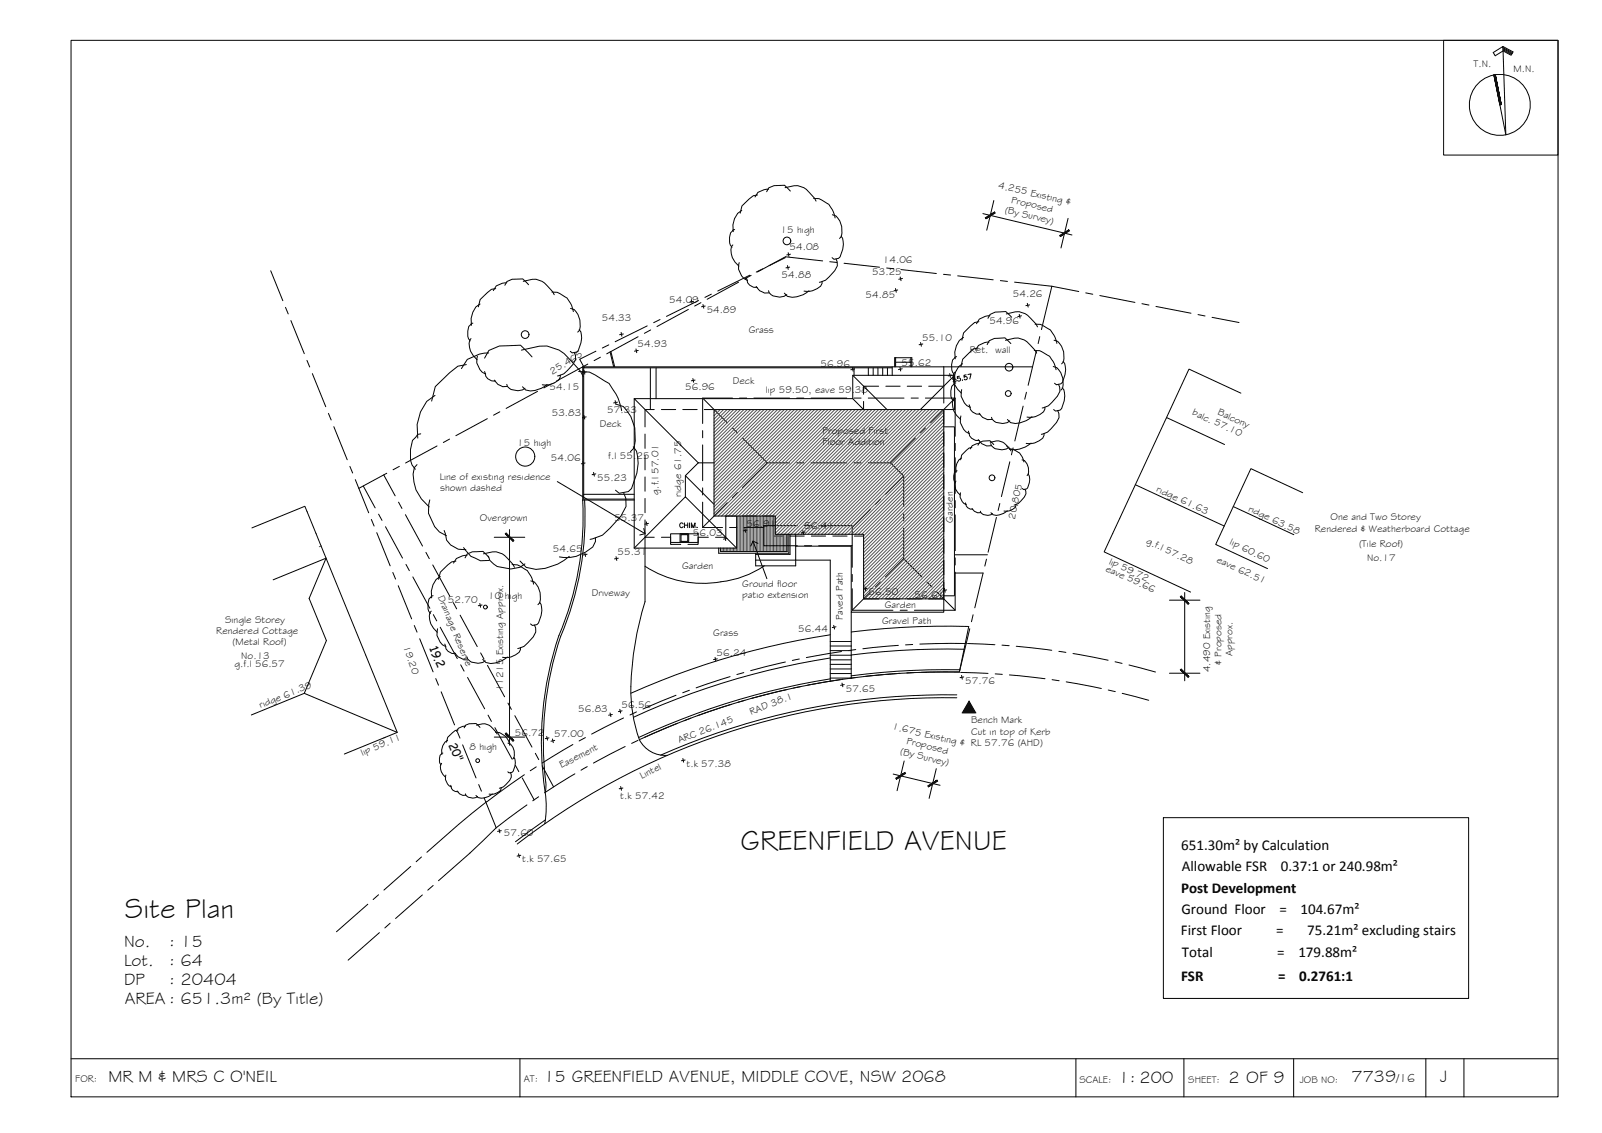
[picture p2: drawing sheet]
<svg xmlns="http://www.w3.org/2000/svg" width="420mm" height="297mm" viewBox="0 0 420 297" stroke-linecap="round" stroke-linejoin="round" font-family="sans-serif">
<!-- layer: BORDER -->
<g fill="none" stroke="#000" stroke-width=".26">
<path d="M18.6 10.6h390v277h-390zM378.6 10.6h30v30.1h-30zM392.2 19.6l1.5 7.8M394.2 12.2l2.6 1.4-.5 .9-2.1-1.2-2.1 1.3-.5-.8 2.6-1.6 .7 23.1-3.1-15.6M394.2 12.5l2.5 1.3M394.2 12.8l2.4 1.2M394.2 13.1l2.3 1.2M18.6 277.6h390M136.4 277.6v10M282.2 277.6v10M310.5 277.6v10M339.3 277.6v10"/>
<path d="M374 277.6v10M383.9 277.6v10"/>
<circle cx="393.4" cy="27.5" r="8"/>
</g>
<!-- layer: EXISTING -->
<g fill="none" stroke="#000" stroke-width=".26">
<path d="M160 92.3l.9 3.9M160.2 92.2l1 4M170.6 96.4v11M172.1 96.4v8.1M224 96.4v2M227.7 96.4v2M229 96.4v2M230.3 96.4v2M231.5 96.4v2M232.8 96.4v2M234 96.4h-80.9v34.4h13.2M234 96.2v2.2"/>
<path d="M234.6 96.2v-2.4h4.5v2.4M234.9 93.8v2.4M234.9 95h4M238.9 93.8v2.4M247.5 96.2v5.1M270.8 96.2h-118v34.9M169.2 113.8v3.8M169.2 119.4v3.8M171.6 107.4h-2.4v4.5M173.5 107.4h3.7M179.1 107.4h3.7M184.7 107.4h3.8"/>
<path d="M190.3 107.4h3.8M196 107.4h3.7M201.6 107.4h3.7M207.2 107.4h3.8M212.8 107.4h3.8M218.5 107.4h3.7M226.5 105.3v2.1h-2.4M230.4 101.3h-3.9v2.1M232.3 101.3h3.8M237.9 101.3h3.8M243.6 101.3h3.9v4.4M247.5 111.9h2.8v44.3h-2.8"/>
<path d="M247.5 107.6v3.7M247.5 113.2v3.7M247.5 118.8v3.8M152.8 131.1a79.4 79.4 0 0 1-6.2 35.5 87.5 87.5 0 0 0-3.6 41.1M152.8 131.1h13.5M153.1 129.6h13.2M153.3 131.1a79.9 79.9 0 0 1-6.3 35.7M169.2 136.3v4.6h2.4M169.2 125v3.8M169.2 130.7v3.7M175.9 139.9h7.2v2.3h-7.2zM192.9 135.3h-2.5v5.6h-2.7"/>
<path d="M194.7 135.3h3.8M200.3 135.3h2.5v5.2h2.5M247.5 124.4v3.8M247.5 130.1v3.7M247.5 135.7v3.7M169.2 140.9v16.9a76.9 76.9 0 0 0-3.6 27 39 39 0 0 0 2.1 9.1M173.5 140.9h2.4v1.8h2.6M185.8 140.9h-2.7v1.8h-2.7M200.5 148.3a29.5 29.5 0 0 1-31.3 .2M207.2 140.5h3.7M208.7 143.2h14.6v17.3h24.2v-3.5M208.7 146.8h9v31.8"/>
<path d="M212.8 140.5h3.7M218.4 140.5h3.8M224.1 140.5h2.4v4.5M226.5 152.5v4.5h3.9M226.5 146.9v3.8M232.3 157h3.8M237.9 157h3.8M247.5 152.6v4.4h-3.9M247.5 141.3v3.8M247.5 146.9v3.8M250.3 150.2h7.5M250.3 145.5h8.7"/>
<path d="M147 166.8a88.4 88.4 0 0 0-3.8 39.3l-.2 1.6M217.7 178a190.3 190.3 0 0 0-50.2 15.4M217.7 172.5a195 195 0 0 0-51.6 15.6M217.7 166.4a202.3 202.3 0 0 0-52.2 15.4M217.7 168.2h5.6M217.7 169.4h5.6M217.7 170.6h5.6M217.7 171.8h5.6M217.7 173h5.6M217.7 174.2h5.6M217.7 175.4h5.6M217.7 176.6h5.6"/>
<path d="M223.3 165.7l8.7-.9 8.8-.5 13.3-.1-2.5 12a190.6 190.6 0 0 0-83.9 17.7M223.3 160.5v17.3h-5.6M251.6 175.6h-8.1l-8.1 .4-12.1 1.2M252.8 170.2h-8.4l-8.5 .3-12.6 1.2M167.7 193.9a7.6 7.6 0 0 0 7.3 4.1M250.9 182.2a184.8 184.8 0 0 0-77.6 15.8M250.9 182.9a183.7 183.7 0 0 0-115.2 38.4M143 207.7a26.3 26.3 0 0 1-.1 8.3M143.1 214.9l-7.9 5.8"/>
</g>
<!-- layer: ROOFPLAN EXIST. -->
<g fill="none" stroke="#000" stroke-width=".26">
<path d="M223.7 98.4l8.9 9M250.4 98.4l-9 9M166.3 104.5v39.2M223.7 104.5l2.8 2.9M247.5 107.4h2.9v-9h-26.7v6.1h-57.4l16.8 16.8M321.2 116.5l-15.2-7-16.4 35.2 22.7 10.5M325.4 103.1l-13.6-6.3-5.8 12.7M66.1 138.4l13.9-5.7 15.9 39 8.3 20.3-13.9 5.7M179.8 124.7v5.6M183.1 121.3l-3.3 3.4 7.5 7.5M183.1 121.3h4.2M193.2 138.1v5.6h-26.9"/>
<path d="M297.8 127.1l23.3 10.8M323.5 132.8l15.8 7.4M341.7 129.2l-13.6-6.3-9.3 19.8 13.6 6.4M71.6 152l13.9-5.7-4.4 10.6 4.5 11.1-5.8 13.8 24.4 10.2M166.3 143.7l13.5-13.4 13.4 13.4M79.8 181.8l-13.9 5.6"/>
</g>
<!-- layer: HATCH -->
<g fill="none" stroke="#545454" stroke-width=".26">
<path d="M188 107.4l-.7 .7M188.9 107.4l-1.6 1.6M189.8 107.4l-2.5 2.5M190.7 107.4l-3.4 3.4M191.6 107.4l-4.3 4.2M192.4 107.4l-5.1 5.1M193.3 107.4l-6 6M194.2 107.4l-6.9 6.9M195.1 107.4l-7.8 7.8M196 107.4l-8.7 8.7M196.9 107.4l-9.6 9.6M197.7 107.4l-10.4 10.4"/>
<path d="M198.6 107.4l-11.3 11.3M199.5 107.4l-12.2 12.2M200.4 107.4l-13.1 13.1M201.3 107.4l-14 14M202.2 107.4l-14.9 14.9M203 107.4l-15.7 15.7M203.9 107.4l-16.6 16.6M204.8 107.4l-17.5 17.5M205.7 107.4l-18.4 18.4M206.6 107.4l-19.3 19.3M207.5 107.4l-20.2 20.2M208.4 107.4l-21.1 21.1"/>
<path d="M209.2 107.4l-21.9 21.9M210.1 107.4l-22.8 22.8M211 107.4l-23.7 23.7M211.9 107.4l-24.6 24.6M212.8 107.4l-25.5 25.5M213.6 107.4l-26.3 26.3M214.5 107.4l-27.2 27.2M215.4 107.4l-27.9 27.9M216.3 107.4l-27.9 27.9M217.2 107.4l-27.9 27.9M218.1 107.4l-28 27.9M219 107.4l-28 27.9"/>
<path d="M219.8 107.4l-27.9 27.9M220.7 107.4l-27.9 27.9M221.6 107.4l-27.9 27.9M222.5 107.4l-27.9 27.9M223.4 107.4l-27.9 27.9M224.3 107.4l-28 27.9M225.1 107.4l-27.8 27.9v9.3M226 107.4l-27.9 27.9M226.9 107.4l-27.9 27.9M227.8 107.4l-27.9 27.9M228.7 107.4l-27.9 27.9M229.6 107.4l-28 27.9"/>
<path d="M230.4 107.4l-27.9 27.9v9.3M231.3 107.4l-28 28M232.2 107.4l-28.9 28.9M233.1 107.4l-29.8 29.8M234 107.4l-30.7 30.6M234.9 107.4l-31.6 31.5M235.7 107.4l-32.4 32.4M236.6 107.4l-32.7 32.7M237.5 107.4l-32.7 32.7M238.4 107.4l-32.7 32.7M239.3 107.4l-32.7 32.7M240.2 107.4l-32.7 32.7"/>
<path d="M241.1 107.4l-32.7 32.7M241.9 107.4l-32.7 32.7M242.8 107.4l-32.7 32.7M243.7 107.4l-32.7 32.7M244.6 107.4l-32.7 32.7M245.5 107.4l-32.7 32.7M246.4 107.4l-32.7 32.7M247.2 107.4l-32.7 32.7M247.5 108l-32.1 32.1M247.5 108.9l-31.2 31.2M247.5 109.7l-30.3 30.4M247.5 110.6l-29.4 29.5"/>
<path d="M247.5 111.5l-28.5 28.6M247.5 112.4l-27.7 27.7M247.5 113.3l-26.8 26.8M247.5 114.2l-25.9 25.9M247.5 115l-25 25.1M247.5 115.9l-24.1 24.2M247.5 116.8l-23.2 23.3M247.5 117.7l-22.4 22.4M247.5 118.6l-21.5 21.5M247.5 119.5l-21 21M193.5 135.3v9.3M193.9 135.3v9.3"/>
<path d="M194.3 135.3v9.3M194.6 135.3v9.3M195 135.3v9.3M195.4 135.3v9.3M195.8 135.3v9.3M196.1 135.3v9.3M196.5 135.3v9.3M196.9 135.3v9.3M197.6 135.3v9.3M198 135.3v9.3M198.4 135.3v9.3M198.7 135.3v9.3"/>
<path d="M199.1 135.3v9.3M199.5 135.3v9.3M199.9 135.3v9.3M200.2 135.3v9.3M200.6 135.3v9.3M201 135.3v9.3M201.4 135.3v9.3M201.7 135.3v9.3M202.1 135.3v9.3M202.9 135.3v9.3M203.2 135.3v9.3M247.5 120.3l-21 21.1"/>
<path d="M247.5 121.2l-21 21.1M247.5 122.1l-21 21M247.5 123l-21 21M247.5 123.9l-21 21M247.5 124.8l-21 21M247.5 125.7l-21 21M247.5 126.5l-21 21.1M247.5 127.4l-21 21M247.5 128.3l-21 21M247.5 129.2l-21 21M247.5 130.1l-21 21M247.5 131l-21 21"/>
<path d="M247.5 131.8l-21 21.1M247.5 132.7l-21 21M247.5 133.6l-21 21M247.5 134.5l-21 21M247.5 135.4l-21 21M247.5 136.3l-20.7 20.7M247.5 137.1l-19.8 19.9M247.5 138l-19 19M247.5 138.9l-18.1 18.1M247.5 139.8l-17.2 17.2M189 143.7v.9M189.4 143.7v.9"/>
<path d="M189.7 143.7v.9M190.1 143.7v.9M190.5 143.7v.9M190.9 143.7v.9M191.2 143.7v.9M191.6 143.7v.9M192 143.7v.9M192.4 143.7v.9M192.8 143.7v.9M193.1 143.7v.9M203.6 140.1v4.5M204 140.1v4.5"/>
<path d="M204.4 140.1v4.5M204.8 140.1v4.5M205.1 140.1v4.5M205.5 140.1v4.5M205.9 140.1v4.5M206.3 140.1v4.5M247.5 140.7l-16.3 16.3M247.5 141.6l-15.4 15.4M247.5 142.4l-14.5 14.6M247.5 143.3l-13.6 13.7M247.5 144.2l-12.8 12.8M247.5 145.1l-11.9 11.9"/>
<path d="M247.5 146l-11 11M247.5 146.9l-10.1 10.1M247.5 147.8l-9.2 9.2M247.5 148.6l-8.4 8.4M247.5 149.5l-7.5 7.5M247.5 150.4l-6.6 6.6M247.5 151.3l-5.7 5.7M247.5 152.2l-4.8 4.8M247.5 153l-3.9 4M247.5 153.9l-3 3.1M247.5 154.8l-2.2 2.2M247.5 155.7l-1.3 1.3"/>
<path d="M247.5 156.6l-.4 .4"/>
</g>
<!-- layer: NEWWORK -->
<path d="M187.3 107.4h60.2v49.6h-21v-16.9h-23.2v-4.8h-16zM178.4 139.9h2.2v2.3h-2.2zM193.2 135.3v2.8M178.6 140.2h1.8v1.7h-1.8zM198.2 146.8h10.5M206.4 140.1v4.5h-17.5v-.9M206.9 140.1v4.9h-18.4v-1.3M207.2 140.1v5.2h-9M208.7 140.1v8.3h-10.5v-3.4" fill="none" stroke="#000" stroke-width=".26"/>
<!-- layer: ROOFPLAN NEW -->
<g fill="none" stroke="#000" stroke-width=".26">
<path d="M184.3 104.4l6.5 6.5M184.3 112.9v1.9M184.3 116.6v9.4M192.1 104.4h-7.8v6.6M192.1 112.2l1.3 1.3M194 104.4h1.8M194.7 114.8l6.5 6.5M197.7 104.4h9.4M209 104.4h1.8M212.7 104.4h9.4M224 104.4h1.8M227.7 104.4h9.4"/>
<path d="M239 104.4h1.8M240.1 114.8l-6.5 6.5M242.7 104.4h7.8v10M242.7 112.2l-1.3 1.3M250.5 104.4l-6.5 6.5M250.5 116.2v1.9M184.3 131.6v6.7h5.2M184.3 127.9v1.9M190.8 131.8l-6.5 6.5M191.4 138.3h1.8M193.4 129.2l-1.3 1.3M195.1 138.3h5.2"/>
<path d="M201.2 121.3l-6.5 6.5M201.2 121.3h5.9M209 121.3h1.8M209.1 137.8h-8.8v5.3h8.8M211 137.8h1.9M212.7 121.3h9.4M214.7 137.8h8.8v5.3h-8.8M224 121.3h1.8M227.7 121.3h5.9l3.4 3.5M228.3 133.5l-4.8 4.8M230.9 130.9l-1.3 1.3M237 124.8v8"/>
<path d="M237 134.7v1.9M237 138.4v8.1M237 124.8l-4.8 4.8M250.5 120v9.4M250.5 131.2v1.9M250.5 135v9.4M211 143.1h1.9M223.5 154.3v5.7h10.7M223.5 143.1v5.6M223.5 150.6v1.9M228.3 155.2l-4.8 4.8M230.9 152.6l-1.3 1.3"/>
<path d="M236.1 160h1.8M237 146.5l-4.8 4.7M237 146.5l4.8 4.7M243.1 152.6l1.3 1.3M245.8 155.2l4.7 4.8M250.5 150v10h-10.7M250.5 146.3v1.8"/>
</g>
<!-- layer: 0 -->
<path d="M146.2 126.3l23 13.6M168.8 138.5l.4 1.4-1.4 .4M197.5 141.9l3.6 9.8M198.8 142.5l-1.3-.6-.6 1.3" fill="none" stroke="#000" stroke-width=".26"/>
<!-- layer: BOUNDARY -->
<g fill="none" stroke="#000" stroke-width=".26">
<path d="M71 71l3.2 7.8M183.2 78.8l-8.4 4.1M183.8 79.3l-1.6 .9M186.6 77.1l-1.7 .9M193.7 74l-8.2 4.5M196.6 72.2l-8.4 4.1M197 72.2l-1.6 .9M200 70.5l-1.7 .8M206 67.6l-4.3 2.1M215.8 68.4l-9.8-1.1-7.3 4M217.6 68.6l1.9 .2M221.4 69l9.3 1.1"/>
<path d="M232.5 70.3l1.9 .2M236.3 70.7l9.3 1M247.4 71.9l1.9 .2M251.2 72.3l9.3 1.1M262.4 73.6l1.8 .2M266.1 74l9.8 1M275.9 75l-2.8 11.4M275.9 75l7 1.4M284.8 76.8l1.8 .3M288.4 77.5l9.3 1.8M299.5 79.6l1.8 .4M74.9 80.6l.7 1.7"/>
<path d="M76.3 84l3.5 8.7M80.5 94.5l.7 1.7M81.9 98l3.5 8.6M154.2 95.5l-8.3 4.4M156.3 92.1l-4.3 2.1 1.2 2.2M157.5 93.7l-1.7 .8M159.7 90.4l-1.7 .8M167.4 88.3l-8.3 4.5M169.7 85.4l-8.4 4.2M170.7 86.5l-1.7 .9M173.1 83.8l-1.7 .8M180.5 81.1l-8.2 4.5"/>
<path d="M271.8 91.9l-2.2 9.1M272.7 88.3l-.4 1.8M303.2 80.3l9.2 1.8M314.2 82.5l1.8 .3M317.9 83.2l7.1 1.4M86.1 108.4l.8 1.7M87.6 111.9l3.5 8.6M114.6 116.9l-8.2 4.5M117.9 115.1l-1.6 .9M127.8 109.8l-8.2 4.4M131.1 108l-1.7 .9M141 102.6l-8.3 4.5"/>
<path d="M144.3 100.8l-1.7 .9M265.7 117.4l-.4 1.8M268.3 106.5l-2.1 9.1M269.2 102.8l-.4 1.9M91.8 122.3l.7 1.7M93.2 125.7l3.5 8.7M95.3 127.4l3.1 5.8M97.4 136.2l.7 1.7M98.8 139.7l3.5 8.7M99.3 134.8l.9 1.6M100.6 124.5l3 5.5M101.1 138.1l4.5 8.2"/>
<path d="M101.4 124.1l-7.3 3.9M104.5 131.6l.9 1.7M104.7 122.3l-1.6 .9M106.3 134.9l4.5 8.3M261.3 135.7l-2.1 9.1M262.2 132l-.4 1.8M264.8 121.1l-2.2 9.1M103 150.1l.7 1.7M104.4 153.6l3.6 8.7M106.5 148l.9 1.6M108.3 151.2l4.4 8.3M111.7 144.8l.9 1.7"/>
<path d="M113.5 148.1l4.5 8.3M118.9 158l.9 1.6M257.8 150.2l-2.1 9.2M258.7 146.6l-.4 1.8M108.7 164l.7 1.7M110.1 167.5l3.5 8.6M113.7 161.1l.8 1.7M114.3 177.9l.7 1.7M115.5 164.4l4.4 8.3M120.7 161.3l4.5 8.2M120.8 174.3l.9 1.7M122.6 177.6l4.5 8.2"/>
<path d="M126.1 171.2l.8 1.6M127.9 174.4l4.4 8.3M191.5 177.4l-8.9 2.9M195.1 176.3l-1.8 .5M206 173.6l-9.1 2.2M209.6 172.8l-1.8 .4M220.7 170.8l-9.2 1.6M221.1 178.1l-9.3 1.5M224.4 170.3l-1.8 .3M224.8 177.6l-1.9 .2M235.6 169.2l-9.3 .9M236 176.5l-9.4 .9"/>
<path d="M239.4 169l-1.9 .1M239.7 176.3l-1.9 .1M252 176.3l7.1 .2M253.4 168.7l-12.2 .2M253.8 168.7l7.1 .3M254.3 164.8l-2.7 11.4-10 .1M255.2 161.2l-.4 1.8M261 176.7l1.9 .1M262.8 169.1l1.9 .2M264.7 176.9l9.4 1M266.5 169.4l9.4 1.1M275.9 178.2l1.9 .3"/>
<path d="M277.7 170.8l1.9 .2M279.6 178.8l9.2 1.7M281.4 171.3l9.2 1.8M292.4 173.5l1.9 .4M296.1 174.3l7 1.9M115.7 181.4l3.5 8.6M119.9 191.8l.7 1.7M121.3 195.3l3.5 8.7M128 187.5l.9 1.6M129.8 190.8l4.5 8.2M133.2 184.3l.9 1.7M135 187.6l4.5 8.3"/>
<path d="M140.4 197.5l.9 1.7M150.2 195.2l-8 4.8M153.5 193.4l-1.6 .9M163.5 188.2l-8.3 4.3M164 195.7l-8.4 4.4M166.9 186.6l-1.7 .8M167.3 194.1l-1.6 .8M177.3 182.3l-8.7 3.6M177.7 189.6l-8.7 3.7M180.8 181l-1.7 .6M181.2 188.3l-1.8 .6M191.8 184.7l-8.9 2.9"/>
<path d="M195.4 183.6l-1.8 .5M206.3 180.8l-9.1 2.3M210 180l-1.9 .4M290.7 180.9l1.8 .4M294.3 181.8l7 1.8M125.5 205.7l.8 1.7M127 209.2l3.1 7.8M127.6 210.2l-7.4 6-8.2 7.2M130.1 217l-6.9 6.7-8.2 7.2M135.2 200.7l.9 1.6M137 204l3.1 5.7M137.5 203.1l-9.9 7.1"/>
<path d="M138.2 211l-8.1 6M140.6 201.1l-1.5 1M141.3 208.9l-1.6 1M142.2 200.8l3 5.5M150.8 202.9l-8 4.9M154 201l-1.6 .9M96.5 237.1l-8.2 7.2M99.3 234.6l-1.4 1.2M107.7 227.2l-7 6.2M110.5 224.7l-1.4 1.2M110.8 234.6l-7.1 6.2M113.6 232.1l-1.4 1.3"/>
<path d="M99.5 244.5l-8.2 7.2M102.3 242l-1.4 1.3"/>
</g>
<!-- layer: DIMENSION -->
<path d="M257.8 56l23.3 5.6M260.7 52.6l-1.9 7.8M280.1 57.2l-1.8 7.8M133.6 138.8v56.5M129.6 140.9h8M306.7 157.3h8M310.7 155.3v23.2M306.7 176.5h8M129.6 193.2h8M237.1 199.5l-1.8 7.8M234.3 202.9l12.3 3M245.6 201.5l-1.9 7.8" fill="none" stroke="#000" stroke-width=".26"/>
<!-- layer: 0 -->
<g fill="#000" stroke="#000" stroke-width=".26">
<path d="M258.4 57.1l.2 .2 2.2-1.7zM258.6 57.3l2.2-1.7 .2 .3z"/>
<path d="M278.1 62l2.4-1.5-.2-.2zM277.9 61.7l2.4-1.4-2.2 1.7z"/>
<path d="M132.5 139.9l2 2.1 .3-.3zM132.7 139.7l2.1 2-2.3-1.8z"/>
<path d="M309.6 156.4l2 2 .2-.2zM309.6 156.4l.2-.2 2 2z"/>
<path d="M309.6 175.6l2.2 1.8-2-2zM309.6 175.6l2.2 1.8-.2 .2z"/>
<path d="M132.7 192.1l-.2 .3 2.3 1.7zM132.5 192.4l2.3 1.7-.3 .2z"/>
<path d="M235.1 204.3l2.4-1.5-.2-.3zM234.9 204l2.4-1.5-2.2 1.8z"/>
<path d="M243.3 206l.2 .3 2.3-1.8zM243.5 206.3l2.3-1.8 .1 .3z"/>
</g>
<!-- layer: BORDER -->
<g fill="#000" stroke="#000" stroke-width=".26">
<path d="M391.8 19.7l1.6 7.8zM391.8 19.7l.3-.1 1.3 7.9z"/>
<path d="M392.1 19.6l1.3 7.9 .3-.1zM392.1 19.6l1.6 7.8z"/>
</g>
<!-- layer: 0.13 -->
<g fill="none" stroke="#000" stroke-width=".26">
<path d="M194.5 55.2a5.1 5.1 0 0 0-2.2 5.5M198.7 51.1l-1.1 .2-3 2.7-.5 1.9M201.6 49.6l-1.2 .1-1.6 .7-.8 1.2M205.9 49.2a5.1 5.1 0 0 1 6.4 1.3l1.3 1.5 .4 .7M207.3 50.1l-1.5-1.5-2.8 .1-1.4 .5-.5 1.1M213.4 52a5.4 5.4 0 0 1 4.5 2.3l.7 1.2 .4 1.6M218.3 56.3a3.5 3.5 0 0 1 2.5 3.1l-.1 2.6-.5 .5M125.9 79.7a5.2 5.2 0 0 0-2.3 5.6M130 75.7l-1.1 .2-3 2.6-.4 1.9M132.9 74.1l-1.2 .2-1.6 .7-.7 1.2M137.2 73.8a5.1 5.1 0 0 1 6.4 1.2l1.4 1.5 .4 .8M138.6 74.6l-1.5-1.5-2.8 .1-1.3 .6-.6 1"/>
<path d="M144.7 76.6a5.4 5.4 0 0 1 4.5 2.3l.7 1.1 .5 1.7M192.2 64.2a3.1 3.1 0 0 0-.1 3.3l.7 1.2 1 1.1M192.7 60.2l-.4 .1-.7 .7a3.4 3.4 0 0 0 .4 3.8M193.9 68.8a3.7 3.7 0 0 0 2.2 4.7M195.8 72.8l.1 .5a2.28 2.28 0 0 0 2.7 2.1M198.3 75.1a3 3 0 0 0 3.4 1.7M201.6 76.2l.1 .6a3.3 3.3 0 0 0 4.7 .4M212.2 76.2a6.2 6.2 0 0 1-5.7 1.5l-.8-.9M215.6 73.8v.5a4.3 4.3 0 0 1-4.2 2.1l-.5-.1M219.3 67.9l.3 .7v1.1l-.7 1.3-2.4 2.5-1.6 .5M220.6 61.9a4.1 4.1 0 0 1 .4 3.4l-.7 2-.4 .4-1.2 .3-.5-.4M122.3 95.6l-2.2 .4-2.2 1.7-3.7 3.7-1 3.7"/>
<path d="M123.5 88.8a3.1 3.1 0 0 0-.1 3.3l.7 1.2 1 1M124 84.7a2.34 2.34 0 0 0-1.3 2.1v1.4l.6 1.2M125.2 93.4a3.7 3.7 0 0 0 2.2 4.7M127.1 97.4a2.52 2.52 0 0 0 2.8 2.5M128.2 92.5l-2.4 .3-3.2 1.4-1.6 2.4M129.7 99.6a3.1 3.1 0 0 0 3.3 1.7M136.7 91.8l4.8-1a8.8 8.8 0 0 1 8 3.6l2.7 2.9 .8 1.5M139.5 93.6l-3-3.1-5.5 .2-2.8 1.2-1.1 2M146.9 98.4v.4a4.3 4.3 0 0 1-4.2 2.1h-.5M149.6 80.8a3.4 3.4 0 0 1 2.5 3.1l.1 1.7-.2 1-.5 .5M150.6 92.4l.3 .8v1l-.6 1.3-2.4 2.5-1.7 .6M151.8 97.4l2.8 .2 5.2 2.9a16 16 0 0 1 3.1 6.4l.1 .8"/>
<path d="M151.9 86.4a3.9 3.9 0 0 1 .5 3.5l-.7 2-.5 .4-1.1 .2-.5-.4M250.5 97.6a3.1 3.1 0 0 0-.1 3.3l.7 1.1 1.1 1.1M250.9 93.5a2.77 2.77 0 0 0-1.3 3.5l.7 1.2M252.5 95.3a5.2 5.2 0 0 0-2.2 5.7M252.7 88.4a5.2 5.2 0 0 0-2.2 5.7M256.5 91.2l-1.1 .3-2.9 2.7-.5 1.9M256.7 84.3l-1.1 .3-2.9 2.7-.4 1.9M259.4 89.7a3.8 3.8 0 0 0-3.5 2.1M259.6 82.8l-1.2 .1-1.6 .8-.7 1.2M263.7 89.2a5.1 5.1 0 0 1 6.4 1.2l1.4 1.5 .4 .7M263.9 82.3a5.1 5.1 0 0 1 6.4 1.2l1.4 1.5 .4 .7M265.1 90.1l-1.5-1.5-2.8 .1-1.4 .6-.5 1.1"/>
<path d="M265.3 83.2l-1.5-1.5-2.8 .1-1.3 .6-.6 1.1M271.3 91.9h1.4l.7 .4a6 6 0 0 1 3.6 4.6M271.5 85h1.4a6.4 6.4 0 0 1 4.3 5M276.2 96.1a3.5 3.5 0 0 1 2.5 3l.1 1.8-.1 .9-.5 .5M276.4 89.2a3.6 3.6 0 0 1 2.6 3l-.1 2.7-.5 .5M278.8 94.7a3.9 3.9 0 0 1 .5 3.5l-.6 2-.5 .4-1.1 .3-.5-.4M110.3 113.7l-.8 .2-1.3 1.6-.5 2.3v2.8l.4 1.3 .8 1.1M114.1 103.7l-2.2 1.5-1.6 2.8-.9 3.3 .2 3.6M132.9 100.8l.2 .5a3.3 3.3 0 0 0 4.6 .5M143.5 100.8a6.4 6.4 0 0 1-5.6 1.4l-.9-.8M161.6 106l1.9 .6a10.9 10.9 0 0 1 2.8 10.8l-1 1M166.1 117.1l.8 1.2a13 13 0 0 1-1.3 9.8l-.8 .8-2.4 .4-1-.8"/>
<path d="M250.3 104.5a3.1 3.1 0 0 0-.1 3.3l.7 1.1 1.1 1.1M250.7 100.4a2.29 2.29 0 0 0-1.3 2.1v1.4l.6 1.2M252 109a3.7 3.7 0 0 0 2.3 4.7M252.2 102.1a3.7 3.7 0 0 0 2.3 4.7M254 113a2.51 2.51 0 0 0 2.8 2.5M254.2 106.1l.2 .5a2.29 2.29 0 0 0 2.7 2M254.9 117.3l-.7 .2-2 1.8-.3 1.3M256.5 115.2a3.1 3.1 0 0 0 3.4 1.7M256.8 108.3a3.1 3.1 0 0 0 3.3 1.7M256.8 116.3a2.57 2.57 0 0 0-2.3 1.4M259.7 116a3.4 3.4 0 0 1 4.3 .7l1.2 1.5M259.8 116.3l.2 .5a3.2 3.2 0 0 0 4.6 .4"/>
<path d="M260 109.4l.2 .5a3.3 3.3 0 0 0 4.6 .4M260.6 116.6l-1-1.1-1.8 .1-1 .4-.3 .7M264.7 117.8a4 4 0 0 1 3.8 3.3M270.4 116.2a6.4 6.4 0 0 1-5.6 1.5l-.8-.8M270.7 109.3a6.4 6.4 0 0 1-5.7 1.5l-.8-.8M273.8 113.7l-.3 1.2a4.9 4.9 0 0 1-4.4 1.3M274 106.8l.1 .4a4.4 4.4 0 0 1-4.7 2.1M277.4 107.6l.3 .8 .1 1.1-.7 1.3-2.4 2.5-1.6 .6M277.6 100.7l.3 .8 .1 1.1-.7 1.3-2.3 2.5-1.7 .6M278.6 101.7a3.9 3.9 0 0 1 .5 3.4l-.7 2-.4 .4-1.2 .3-.5-.4M109.4 121.8l-.7 .8a10.1 10.1 0 0 0 3.9 10.3M112.7 131.1l-.3 1.2v2.3l1.6 3.5 1.2 1.4 1.9 1"/>
<path d="M116.5 139.1l.6 2.5 1.1 1.3 2 1.1 2 .1M163.5 129.1l.6 1.5 .1 2.2-1.4 2.5-2.8 3.2-2 1.8-3.2 1.1M250.7 126.1a2.92 2.92 0 0 0 1.2 3.7M251 123.4a1.76 1.76 0 0 0-.8 2.3l.4 .8M251.9 129.2a2.45 2.45 0 0 0 1.5 3.1M252.2 120.1a3.4 3.4 0 0 0-1.4 3.7M253.2 131.8a1.68 1.68 0 0 0 1.9 1.7M254.9 133.3a2.04 2.04 0 0 0 2.3 1.1M257.1 134l.1 .4a2.18 2.18 0 0 0 3.1 .3M264.2 133.9a4.2 4.2 0 0 1-3.8 1.1l-.5-.6M266.4 132.3l.1 .3a2.91 2.91 0 0 1-3.2 1.4M268 120.6a2.63 2.63 0 0 1 1.8 3.1l-.1 .6-.3 .4"/>
<path d="M268.8 128.3l.3 1.2a5.2 5.2 0 0 1-3.1 2.9M269.6 124.3a3.3 3.3 0 0 1-.4 3.9l-.7 .1-.4-.2M113.6 156.2a2.24 2.24 0 0 0-1.3 2v1.4l.6 1.2M115.5 151.1a5.2 5.2 0 0 0-2.3 5.7M119.6 147.1l-1.1 .2-3 2.7-.5 1.9M121.6 143.6l1.9 2.3 2.5 1.1 2.3-.1M122.5 145.6l-1.2 .1-1.6 .7-.8 1.2M126.8 145.2a5.1 5.1 0 0 1 6.4 1.3l1.3 1.5 .4 .7M128.1 145.8l.4 1.1 1.9 1.6 3.6 .7 2.4-.5 1.3-.9M128.2 146.1l-1.5-1.5-2.8 .1-1.4 .6-.5 1M134.3 148a5.5 5.5 0 0 1 4.5 2.3l.7 1.2 .4 1.7M139.2 152.3l1 .3a5.5 5.5 0 0 1 1.4 5.4l-.5 .5"/>
<path d="M141.5 157.9a3.9 3.9 0 0 1 .4 3.4l-.7 2-.4 .5-1.2 .2-.5-.4M149.3 145.9a13.6 13.6 0 0 1-8.7 3.4l-2.6-.5-1.6-1.7M156.2 141v1l-.7 1.4a9.9 9.9 0 0 1-8.8 2.6M113.1 160.2a3.1 3.1 0 0 0-.1 3.3l.7 1.2 1 1.1M114.8 164.8a3.7 3.7 0 0 0 2.2 4.7M116.7 168.9l.1 .4a2.31 2.31 0 0 0 2.7 2.1M119.2 171.1a3.1 3.1 0 0 0 3.4 1.7M122.5 172.2l.1 .6a3.2 3.2 0 0 0 4.7 .4M133.1 172.2a6.3 6.3 0 0 1-5.7 1.5l-.8-.8M136.5 169.8v.5a4.3 4.3 0 0 1-4.2 2.1l-.5-.1M140.2 163.9l.3 .7v1.1l-.6 1.3-2.5 2.5-1.6 .5M116.1 197.4a1.77 1.77 0 0 0-.8 2.3l.4 .8"/>
<path d="M117.4 194.1a3.4 3.4 0 0 0-1.5 3.7M120.1 191.4l-.7 .1-2 1.8-.3 1.3M122.1 190.4a2.53 2.53 0 0 0-2.4 1.3M125 190.1a3.4 3.4 0 0 1 4.2 .9l1.2 1.5M125.9 190.7l-1-1-1.9 .1-.9 .3-.4 .7M129.9 192a3.9 3.9 0 0 1 3.8 3.4M133.2 194.8a2.79 2.79 0 0 1 1.3 4.2M134.7 198.6a3.4 3.4 0 0 1-.4 3.9l-.8 .1-.3-.3M115.8 200.1a2.87 2.87 0 0 0 1.1 3.7M116.9 203.2a2.49 2.49 0 0 0 1.5 3.1M118.2 205.9a1.68 1.68 0 0 0 1.9 1.7M119.9 207.4a2.06 2.06 0 0 0 2.2 1.1"/>
<path d="M122.1 208.1l.1 .4a2.24 2.24 0 0 0 3.1 .3M129.1 208.1a4.1 4.1 0 0 1-3.7 1l-.6-.6M131.4 206.5v.3a3 3 0 0 1-3.1 1.4M133.9 202.6l.2 .5a3.9 3.9 0 0 1-2.9 3.5h-.2"/>
</g>
<!-- layer: VEGSPREAD -->
<g fill="none" stroke="#000" stroke-width=".26">
<circle cx="206.4" cy="63.2" r="1.01"/>
<circle cx="137.7" cy="87.7" r="1.01"/>
<circle cx="264.6" cy="96.3" r="1.01"/>
<circle cx="137.7" cy="119.7" r="2.51"/>
<circle cx="264.4" cy="103.2" r=".75"/>
<circle cx="260.2" cy="125.3" r=".75"/>
<circle cx="127.3" cy="159.2" r=".5"/>
<circle cx="125.3" cy="199.4" r=".5"/>
</g>
<!-- layer: HGTS_11 -->
<g fill="none" stroke="#000" stroke-width=".26">
<path d="M181.3 78.6l.2 1M181.9 79l-1 .2M184.4 79.8l.2 1M206.5 69.6l.2 1M206.7 66.2l.2 1M207.1 70l-1 .2M207.3 66.6l-1 .2M234.9 75.6l.2 1M235.4 76l-.9 .2M236.1 72.6l.2 1M236.7 73l-1 .2M269.4 79.5l.2 1"/>
<path d="M270 79.9l-.9 .2M153.2 97.1l.2 1M153.8 97.5l-1 .2M162.9 87.2l.2 1M163.5 87.6l-1 .1M166.8 91.5l.2 1M167.4 91.9l-1 .2M181.7 99.2l.2 1M182.3 99.6l-1 .2M185 80.2l-1 .2M223.5 96.3l.2 1M224.1 96.7l-1 .2"/>
<path d="M236 96.3l.2 1M236.6 96.7l-1 .2M241.4 89.8l.2 1M242 90.2l-.9 .2M249.1 98l.2 .9M249.7 98.4l-1 .1M250.5 98.9l-.6 .1v.5a.44 .44 0 0 1 .7-.1 .44 .44 0 0 1 0 .6 .44 .44 0 0 1-.6 0M251.6 98.6l-.5 .1v.6a.44 .44 0 0 1 .7-.2 .44 .44 0 0 1 0 .7 .44 .44 0 0 1-.7 0M252.4 99.6l.1 .1M253.4 98.3l-.6 .1 .1 .5a.44 .44 0 0 1 .6-.1 .44 .44 0 0 1 .1 .7 .44 .44 0 0 1-.7-.1M253.9 98.2l.8-.2-.4 1.3M267.3 82.4l.2 1"/>
<path d="M267.9 82.8l-1 .2M153.1 108.9l.3 1M153.7 109.3l-.9 .2M161.3 105l.2 1M161.9 105.4l-1 .2M152.9 121l.1 1M153.4 121.4l-.9 .2M155.7 123.9l.2 .9M156.3 124.2l-1 .3M169.5 136.8l.2 1M170.1 137.2l-1 .2M179.2 137.4a.46 .46 0 0 0-.6-.3 .46 .46 0 0 0-.3 .5 .52 .52 0 0 0 .1 .6 .52 .52 0 0 0 .7 0l.1-.2"/>
<path d="M179.5 137.1v1.2M179.5 137.7h.9M180.4 137.1v1.2M180.8 137.1v1.2M181.3 138.3v-1.2l.5 1.2 .5-1.2v1.2M182.8 138.2l.1 .1M195.4 138.6l.2 1M195.9 139l-.9 .2M210.6 139.1l.1 1M211.1 139.5l-1 .2M125.8 158.2l.2 1M126.4 158.6l-1 .2"/>
<path d="M153.4 144.9l.2 1M154 145.3l-1 .2M161.6 145.9l.2 1M162.2 146.3l-1 .2M190.1 140.8l.2 .9M190.7 141.2l-1 .1M226.9 153.8l.1 1M227.4 154.2l-1 .2M247.7 154.3l.2 1M248.3 154.7l-1 .2M187.5 172.4l.2 .9M188.1 172.7l-1 .2"/>
<path d="M218.7 163.9l.2 1M219.3 164.3l-1 .2M220.8 179.1l.3 1M221.4 179.5l-.9 .2M252.2 177.1l.2 1M252.8 177.5l-1 .2M143.4 193.1l.2 .9M144 193.5l-1 .1M144.9 193.7l.2 1M145.5 194.1l-1 .2M160 186.9l.2 1M160.6 187.3l-1 .2"/>
<path d="M162.6 186l.2 .9M163.2 186.4l-1 .2M179.1 198.9l.2 .9M179.7 199.3l-1 .1M130.9 217.4l.2 .9M131.5 217.8l-1 .2M162.8 206.2l.2 1M163.4 206.6l-1 .2M136 223.9l.2 .9M136.6 224.2l-1 .2"/>
</g>
<!-- layer: TEXT -->
<path d="M254.2 183.8l1.7 3.1h-3.5zM252.4 186.9h3.5z" fill="#000" stroke="#000" stroke-width=".26"/>
<!-- layer: BLD_ADJ -->
<path d="M84.2 143.1l-.5 .2M101.1 193.3l-.5 .2" fill="none" stroke="#545454" stroke-width=".26"/>
<!-- layer: TEXT -->
<path d="M305.1 214.4h80.1v47.4h-80.1z" fill="none" stroke="#000" stroke-width=".26"/>
<g font-size="7.5">
<text x="194.3" y="222.9">GREENFIELD AVENUE</text>
<text x="32.7" y="240.6">Site Plan</text>
</g>
<g font-size="4.5">
<text x="32.5" y="248.2">No.</text>
<text x="44.4" y="248.2">: 15</text>
<text x="32.5" y="253.2">Lot.</text>
<text x="44.4" y="253.2">: 64</text>
<text x="32.6" y="258.2">DP</text>
<text x="32.8" y="263.2">AREA : 651.3m² (By Title)</text>
<text x="44.4" y="258.2">: 20404</text>
<text x="28.4" y="283.6">MR M &amp; MRS C O'NEIL</text>
<text x="142.6" y="283.6">15 GREENFIELD AVENUE, MIDDLE COVE, NSW 2068</text>
<text x="293.4" y="283.9">1: 200</text>
<text x="322.2" y="283.9">2 OF 9</text>
<text x="354.4" y="283.8">7739</text>
<text x="377.7" y="283.8">J</text>
</g>
<g font-size="3.9">
<text x="309.8" y="222.9">651.30m² by Calculation</text>
<text x="310" y="228.4">Allowable FSR</text>
<text x="335.9" y="228.4">0.37:1 or 240.98m²</text>
<text x="309.8" y="234">Post Development</text>
<text x="309.8" y="239.6">Ground Floor</text>
<text x="335.6" y="239.6">=</text>
<text x="341.1" y="239.6">104.67m²</text>
<text x="309.7" y="245.2">First Floor</text>
<text x="334.7" y="245.2">=</text>
<text x="342.9" y="245.2">75.21m² excluding stairs</text>
<text x="310" y="250.8">Total</text>
<text x="335" y="250.8">=</text>
<text x="340.5" y="250.8">179.88m²</text>
<text x="309.8" y="257.3">FSR</text>
<text x="335.2" y="257.3">=</text>
<text x="340.8" y="257.3">0.2761:1</text>
</g>
<text font-size="3.2" x="366.2" y="283.8">/16</text>
<g font-size="3.1">
<text x="112.6" y="169.8" transform="rotate(68 112.6 169.8)">19.2</text>
<text x="117.6" y="195.2" transform="rotate(68 117.6 195.2)">20&quot;</text>
</g>
<g font-size="2.6">
<text x="386.4" y="17.5">T.N.</text>
<text x="396.9" y="18.9">M.N.</text>
<text x="261.7" y="49.3" transform="rotate(13 261.7 49.3)">4.255 Existing &amp;</text>
<text x="265.1" y="53.1" transform="rotate(13 265.1 53.1)">Proposed</text>
<text x="263.5" y="55.7" transform="rotate(13 263.5 55.7)">(By Survey)</text>
<text x="204.7" y="61">15 high</text>
<text x="207.1" y="65.5">54.08</text>
<text x="231.5" y="69">14.06</text>
<text x="205" y="72.8">54.88</text>
<text x="228.7" y="72">53.25</text>
<text x="265.6" y="77.9">54.26</text>
<text x="175.5" y="79.5">54.09</text>
<text x="185.3" y="82.1">54.89</text>
<text x="227" y="78.1">54.85</text>
<text x="157.8" y="84.3">54.33</text>
<text x="196.4" y="87.3">Grass</text>
<text x="241.9" y="89.4">55.10</text>
<text x="259.5" y="84.9">54.96</text>
<text x="167.2" y="91.1">54.93</text>
<text x="236.5" y="95.9">55.62</text>
<text x="254.4" y="92.6">Ret. wall</text>
<text x="144.9" y="98.2" transform="rotate(-31 144.9 98.2)">25.465</text>
<text x="192.2" y="100.6">Deck</text>
<text x="215.2" y="96.1">56.96</text>
<text x="144.2" y="102.2">54.15</text>
<text x="179.7" y="102.2">56.96</text>
<text x="200.8" y="103">lip 59.50, eave 59.38</text>
<text x="144.7" y="109">53.83</text>
<text x="157.3" y="111.9">Deck</text>
<text x="159.3" y="108.4">57.33</text>
<text x="215.8" y="113.8">Proposed First</text>
<text x="312.6" y="108.6" transform="rotate(25 312.6 108.6)">balc. 57.10</text>
<text x="319.2" y="108.6" transform="rotate(25 319.2 108.6)">Balcony</text>
<text x="135.6" y="117">15 high</text>
<text x="215.7" y="116.7">Floor Addition</text>
<text x="115.3" y="125.9">Line of existing residence</text>
<text x="144.5" y="120.8">54.06</text>
<text x="159.5" y="120.4">f.l 55.25</text>
<text x="115.4" y="128.9">shown dashed</text>
<text x="156.6" y="126.1">55.23</text>
<text x="172.7" y="129.7" transform="rotate(-90 172.7 129.7)">g.f.l 57.01</text>
<text x="178.7" y="130.2" transform="rotate(-90 178.7 130.2)">ridge 61.75</text>
<text x="303.2" y="128.8" transform="rotate(25 303.2 128.8)">ridge 61.63</text>
<text x="125.9" y="136.7">Overgrown</text>
<text x="161.1" y="136.6">55.37</text>
<text x="249.9" y="137.1" transform="rotate(-90 249.9 137.1)">Garden</text>
<text x="266.2" y="136.3" transform="rotate(-78 266.2 136.3)">20.805</text>
<text x="327.2" y="133.9" transform="rotate(25 327.2 133.9)">ridge 63.58</text>
<text x="348.9" y="136.3">One and Two Storey</text>
<text x="181.7" y="140.5">56.03</text>
<text x="195.8" y="138.2">56.91</text>
<text x="211" y="138.7">56.41</text>
<text x="300.5" y="142.4" transform="rotate(25 300.5 142.4)">g.f.l 57.28</text>
<text x="322.4" y="142.7" transform="rotate(25 322.4 142.7)">lip 60.60</text>
<text x="344.9" y="139.4">Rendered &amp; Weatherboard Cottage</text>
<text x="356.5" y="143.5">(Tile Roof)</text>
<text x="145" y="144.7">54.65</text>
<text x="162" y="145.5">55.31</text>
<text x="178.9" y="149.3">Garden</text>
<text x="289.9" y="149.6" transform="rotate(25 289.9 149.6)">eave 59.66</text>
<text x="290.7" y="147.8" transform="rotate(25 290.7 147.8)">lip 59.72</text>
<text x="319" y="147.3" transform="rotate(25 319 147.3)">eave 62.51</text>
<text x="358.5" y="147">No.17</text>
<text x="194.7" y="153.9">Ground floor</text>
<text x="114.8" y="156.4" transform="rotate(68 114.8 156.4)">Drainage Reserve</text>
<text x="117.5" y="158">52.70</text>
<text x="128.1" y="157.1">10 high</text>
<text x="155.2" y="156.3">Driveway</text>
<text x="194.7" y="156.8">patio extension</text>
<text x="227.8" y="156.1">56.50</text>
<text x="232.1" y="159.3">Garden</text>
<text x="239.8" y="156.7">56.61</text>
<text x="56.7" y="166.2">Rendered Cottage</text>
<text x="59" y="163.3">Single Storey</text>
<text x="187.1" y="166.8">Grass</text>
<text x="209.3" y="165.8">56.44</text>
<text x="221.1" y="162.7" transform="rotate(-90 221.1 162.7)">Paved Path</text>
<text x="231.4" y="163.5">Gravel Path</text>
<text x="61" y="169.2">(Metal Roof)</text>
<text x="63.3" y="172.6">No.13</text>
<text x="105.8" y="169.6" transform="rotate(71 105.8 169.6)">19.20</text>
<text x="187.9" y="171.9">56.24</text>
<text x="323.2" y="172" transform="rotate(-90 323.2 172)">Approx.</text>
<text x="61.5" y="175">g.f.l 56.57</text>
<text x="253.1" y="179.3">57.76</text>
<text x="317.4" y="176.3" transform="rotate(-90 317.4 176.3)">4.490 Existing</text>
<text x="320.3" y="174.3" transform="rotate(-90 320.3 174.3)">&amp; Proposed</text>
<text x="68.4" y="185.7" transform="rotate(-22 68.4 185.7)">ridge 61.39</text>
<text x="131.9" y="181.3" transform="rotate(-90 131.9 181.3)">11215 Existing Approx.</text>
<text x="163" y="185.5">56.56</text>
<text x="221.8" y="181.3">57.65</text>
<text x="151.6" y="186.7">56.83</text>
<text x="197" y="187.4" transform="rotate(-21 197 187.4)">RAD 38.1</text>
<text x="233.9" y="191.1" transform="rotate(13 233.9 191.1)">1.675 Existing &amp;</text>
<text x="254.7" y="189.7">Bench Mark</text>
<text x="123.2" y="196.8">8 high</text>
<text x="135" y="192.8">56.72</text>
<text x="145.3" y="193.3">57.00</text>
<text x="178.3" y="194.8" transform="rotate(-21 178.3 194.8)">ARC 26.145</text>
<text x="236" y="197.7" transform="rotate(13 236 197.7)">(By Survey)</text>
<text x="237.6" y="195" transform="rotate(13 237.6 195)">Proposed</text>
<text x="254.6" y="195.5">RL 57.76 (AHD)</text>
<text x="254.7" y="192.6">Cut in top of Kerb</text>
<text x="95.1" y="198.1" transform="rotate(-22 95.1 198.1)">lip 59.11</text>
<text x="147.3" y="201.4" transform="rotate(-26 147.3 201.4)">Easement</text>
<text x="180.1" y="201.1">t.k 57.38</text>
<text x="162.7" y="209.4">t.k 57.42</text>
<text x="168.3" y="204.2" transform="rotate(-26 168.3 204.2)">Lintel</text>
<text x="132.1" y="219.2">57.60</text>
<text x="137" y="226.1">t.k 57.65</text>
<text x="19.8" y="283.8">FOR:</text>
<text x="137.4" y="283.6">AT:</text>
<text x="283.1" y="283.9">SCALE:</text>
<text x="311.6" y="283.9">SHEET:</text>
<text x="340.9" y="283.9">JOB NO:</text>
</g>
</svg>
